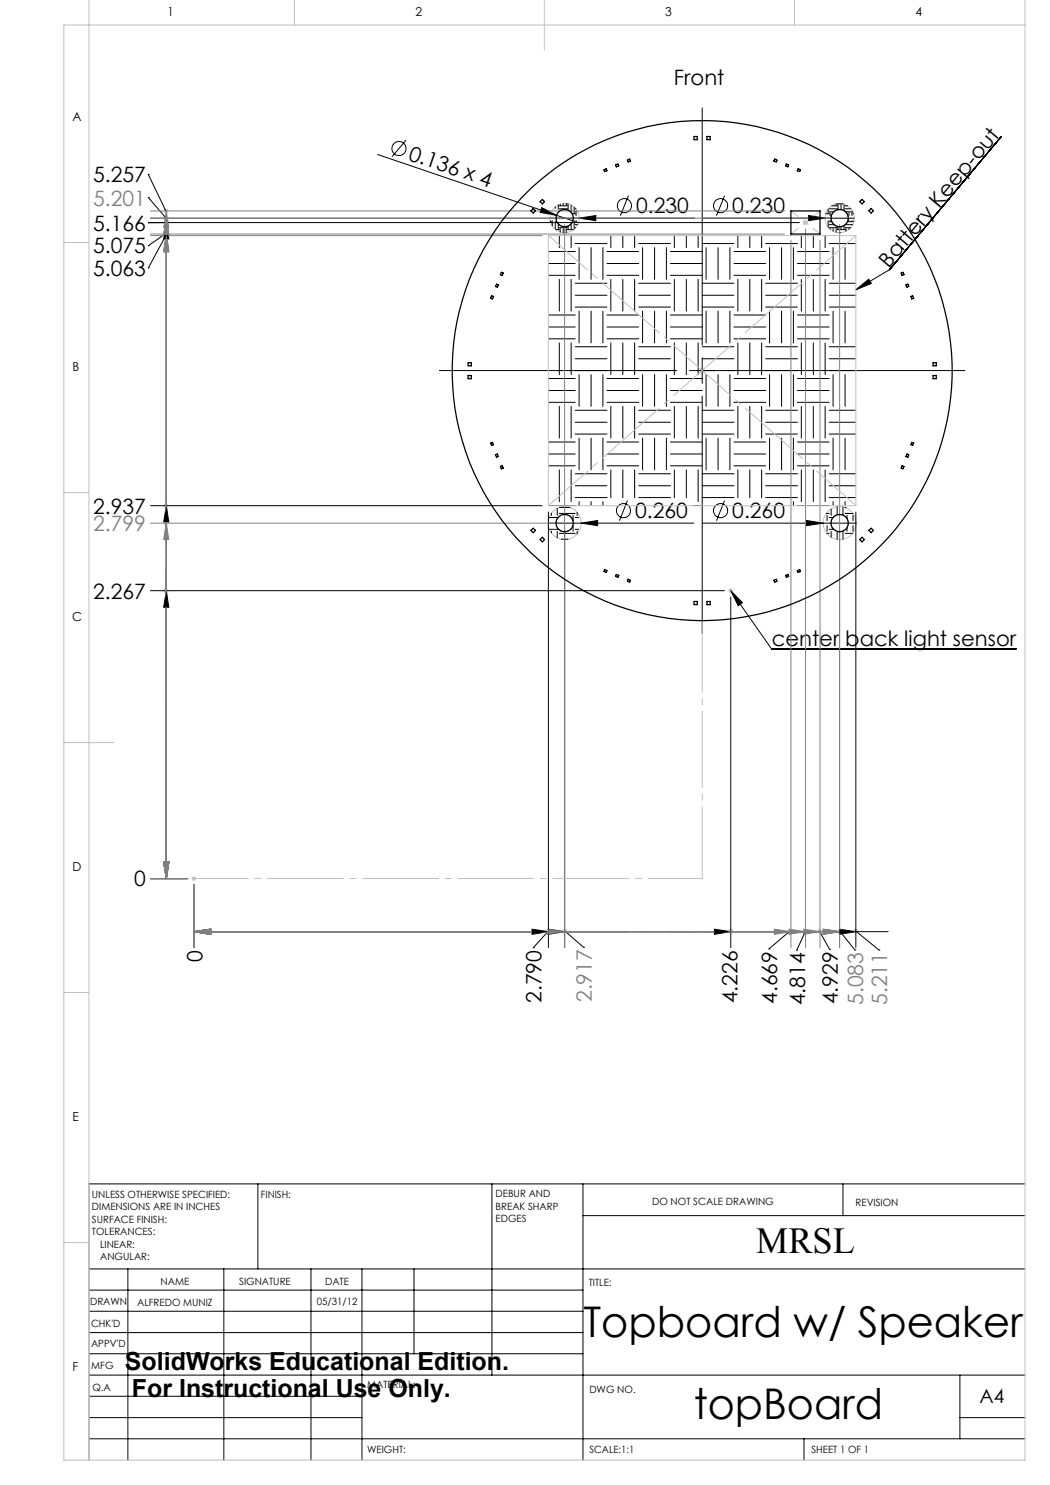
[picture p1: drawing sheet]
<svg xmlns="http://www.w3.org/2000/svg" width="210mm" height="297mm" viewBox="0 0 210 297" stroke-linecap="round" stroke-linejoin="round" font-family="sans-serif">
<g fill="none" stroke="#000" stroke-width=".2">
<path d="M29.7 39.5h.1M29.7 34.9h.1M29.7 39.5l3.5 4.1M29.7 34.9l3.5 7.3M75.5 30.9l35.8 12.2M81.2 28l-2.8 3.4M125.7 39.1l-1.6 4M140.4 21.6v47.4M144.9 39.1l-1.6 4M200.2 27.3l-22.3 26.6-6.7 4.1M29.7 53.6h.1M29.7 49.1h.1"/>
<path d="M29.7 44.6h.1M30.1 44.5h129.7M33.2 47.1l-3.5 6.5M33.2 46.7l-3.5 2.4M33.2 44.5l-3.5 .1M33.3 44.5v35.4M33.3 44.5l.5 3.3h-1.1zM108.3 41.5l3 1.6-3.3-.6zM109.7 55.1h5.3M109.7 52.7h5.3M109.7 50.3h5.3M110 43.6h28.9"/>
<path d="M110.1 44.1v.1M110.1 44.3h.2M110.5 44.2v1M111.1 41.4v.3M111.1 44.3v1.5M111.2 45.9h.7M111.3 43.1l3.3 1.1M111.7 41v.9M111.7 44.8v1M111.9 47.1v2.4M111.9 55.9v6.3M111.9 45.5h1.6"/>
<path d="M111.9 41.8h1.6M111.9 41.2h1.6M112 40.8v.2M112 45.8v.6M112.6 40.7v.3M112.6 45.8v.7M113.2 40.7v.3M113.2 45.8v.7M113.5 40.8h.1M113.5 45.9h1.2M113.6 41v1M113.6 45.2v.6"/>
<path d="M114.2 41v1.5M114.2 44.8v1M114.2 47.1v2.4M114.2 55.9v6.3M114.4 42.8h.6M114.8 41.4v1.2M114.8 44.2v1.6M115 48.7h6.4M115 59.1h6.4M115 56.7h6.4M115 42.4h.4M115 45.5h.1"/>
<path d="M115 41.8h.2M115 44.9h.5M115 44.3h.4M115.2 42.6v.5M115.2 44.1v.1M115.8 49.5v6.4M115.9 43.6l3.3-.5v1zM118.2 49.5v6.4M120.6 49.5v6.4M121.4 55.1h6.3M121.4 52.7h6.3M121.4 50.3h6.3"/>
<path d="M122.2 47.1v2.4M122.2 55.9v6.3M124.6 47.1v2.4M124.6 55.9v6.3M126.9 47.1v2.4M126.9 55.9v6.3M127.7 48.7h6.4M127.7 59.1h6.4M127.7 56.7h6.4M128.5 49.5v6.4M130.9 49.5v6.4M133.3 49.5v6.4"/>
<path d="M134.1 55.1h6.3M134.1 52.7h6.3M134.1 50.3h6.3M134.9 47.1v2.4M134.9 55.9v6.3M137.3 47.1v2.4M137.3 55.9v6.3M139.6 47.1v2.4M139.6 55.9v6.3M140.4 48.7h6.4M140.4 59.1h6.4M140.4 56.7h6.4"/>
<path d="M140.5 43.6h30.4M141.2 49.5v6.4M143.6 49.5v6.4M146 49.5v6.4M146.8 55.1h6.3M146.8 52.7h6.3M146.8 50.3h6.3M147.6 47.1v2.4M147.6 55.9v6.3M150 47.1v2.4M150 55.9v6.3M152.3 47.1v2.4"/>
<path d="M152.3 55.9v6.3M153.1 48.7h6.4M153.1 59.1h6.4M153.1 56.7h6.4M153.9 49.5v6.4M156.3 49.5v6.4M158.7 49.5v6.4M159.5 55.1h6.3M159.5 52.7h6.3M159.5 50.3h6.3M160.3 47.1v2.4M160.3 55.9v6.3"/>
<path d="M161.7 43.1l3.3 .5-3.3 .5zM162.7 47.1v2.4M162.7 55.9v6.3M165 47.1v2.4M165 55.9v6.3M165.1 42.8h.7M165.6 41.8v.8M165.6 44.2v1.2M165.8 48.7h5.4M165.8 59.1h5.4M165.8 56.7h5.4M165.8 42.4h.9"/>
<path d="M165.8 45.5h1.6M165.8 41.8h1.6M165.8 44.9h1M165.8 44.3h.6M166 42.6v.5M166 44.1v.1M166 45.8v.1M166.3 41.2h1.1M166.6 45.8v.4M166.6 49.5v6.4M167.2 40.8v.2M167.2 45.8v.7"/>
<path d="M167.4 40.8h1.2M167.4 45.9h1.6M167.6 41v.9M167.6 45.3v.5M167.8 46.5h.3M168.2 41v.9M168.2 45.3v.5M168.8 41v1.1M168.8 45.1v.7M169 49.5v6.4M169 45.5h1.1M169 41.8h1.2"/>
<path d="M169 41.2h.5M169.1 44.9h1.4M169.1 42.4h1.5M169.2 45.8v.4M169.5 44.3h1.1M169.8 42.6v.5M169.8 44.1v.1M169.8 45.8v.1M170.4 42.6v.5M170.4 44.1v.1M170.6 42.8h.1M170.8 44.2h.1"/>
<path d="M171.2 58l2.5-2.2 .6 .9zM87.9 74.1h47.5M109.7 67.8h5.3M109.7 65.4h5.3M109.7 78.1h5.3M109.7 63h5.3M109.7 75.7h5.3M111.9 68.6v6.3M114.2 68.6v6.3M115 61.4h6.4M115 71.8h6.4M115 69.4h6.4"/>
<path d="M115.8 62.2v6.4M115.8 74.9v6.4M118.2 62.2v6.4M118.2 74.9v6.4M120.6 62.2v6.4M120.6 74.9v6.4M121.4 67.8h6.3M121.4 65.4h6.3M121.4 78.1h6.3M121.4 63h6.3M121.4 75.7h6.3M122.2 68.6v6.3"/>
<path d="M124.6 68.6v6.3M126.9 68.6v6.3M127.7 61.4h6.4M127.7 71.8h6.4M127.7 69.4h6.4M128.5 62.2v6.4M128.5 74.9v6.4M130.9 62.2v6.4M130.9 74.9v6.4M133.3 62.2v6.4M133.3 74.9v6.4M134.1 67.8h6.3"/>
<path d="M134.1 65.4h6.3M134.1 78.1h6.3M134.1 63h6.3M134.1 75.7h6.3M134.9 68.6v6.3M137.3 68.6v6.3M137.9 74.1h55.1M139.6 68.6v6.3M140.4 71.6v5.1M140.4 79.2v47.5M140.4 61.4h6.4M140.4 71.8h6.4"/>
<path d="M140.4 69.4h6.4M141.2 62.2v6.4M141.2 74.9v6.4M143.6 62.2v6.4M143.6 74.9v6.4M146 62.2v6.4M146 74.9v6.4M146.8 67.8h6.3M146.8 65.4h6.3M146.8 78.1h6.3M146.8 63h6.3M146.8 75.7h6.3"/>
<path d="M147.6 68.6v6.3M150 68.6v6.3M152.3 68.6v6.3M153.1 61.4h6.4M153.1 71.8h6.4M153.1 69.4h6.4M153.9 62.2v6.4M153.9 74.9v6.4M156.3 62.2v6.4M156.3 74.9v6.4M158.7 62.2v6.4M158.7 74.9v6.4"/>
<path d="M159.5 67.8h6.3M159.5 65.4h6.3M159.5 78.1h6.3M159.5 63h6.3M159.5 75.7h6.3M160.3 68.6v6.3M162.7 68.6v6.3M165 68.6v6.3M165.8 61.4h5.4M165.8 71.8h5.4M165.8 69.4h5.4M166.6 62.2v6.4"/>
<path d="M166.6 74.9v6.4M169 62.2v6.4M169 74.9v6.4M33.3 84.9v90.8M109.7 80.5h5.3M109.7 93.2h5.3M109.7 90.8h5.3M109.7 88.4h5.3M111.9 81.3v6.3M111.9 94v6.3M114.2 81.3v6.3M114.2 94v6.3"/>
<path d="M115 86.8h6.4M115 99.5h6.4M115 84.5h6.4M115 97.2h6.4M115 82.1h6.4M115 94.8h6.4M115.8 87.6v6.4M118.2 87.6v6.4M120.6 87.6v6.4M121.4 80.5h6.3M121.4 93.2h6.3M121.4 90.8h6.3"/>
<path d="M121.4 88.4h6.3M122.2 81.3v6.3M122.2 94v5.6M124.6 81.3v6.3M124.6 94v5.6M126.9 81.3v6.3M126.9 94v5.6M127.7 86.8h6.4M127.7 99.5h6.4M127.7 84.5h6.4M127.7 97.2h6.4M127.7 82.1h6.4"/>
<path d="M127.7 94.8h6.4M128.5 87.6v6.4M130.9 87.6v6.4M133.3 87.6v6.4M134.1 80.5h6.3M134.1 93.2h6.3M134.1 90.8h6.3M134.1 88.4h6.3M134.9 81.3v6.3M134.9 94v5.6M137.3 81.3v6.3M137.3 94v5.6"/>
<path d="M139.6 81.3v6.3M139.6 94v6.3M140.4 86.8h6.4M140.4 99.5h6.4M140.4 84.5h6.4M140.4 97.2h6.4M140.4 82.1h6.4M140.4 94.8h6.4M141.2 87.6v6.4M143.6 87.6v6.4M146 87.6v6.4M146.8 80.5h6.3"/>
<path d="M146.8 93.2h6.3M146.8 90.8h6.3M146.8 88.4h6.3M147.6 81.3v6.3M147.6 94v5.6M150 81.3v6.3M150 94v5.6M152.3 81.3v6.3M152.3 94v5.6M153.1 86.8h6.4M153.1 99.5h6.4M153.1 84.5h6.4"/>
<path d="M153.1 97.2h6.4M153.1 82.1h6.4M153.1 94.8h6.4M153.9 87.6v6.4M156.3 87.6v6.4M158.7 87.6v6.4M159.5 80.5h6.3M159.5 93.2h6.3M159.5 90.8h6.3M159.5 88.4h6.3M160.3 81.3v6.3M160.3 94v6.3"/>
<path d="M162.7 81.3v6.3M162.7 94v6.3M165 81.3v6.3M165 94v6.3M165.8 86.8h5.4M165.8 99.5h5.4M165.8 84.5h5.4M165.8 97.2h5.4M165.8 82.1h5.4M165.8 94.8h5.4M166.6 87.6v6.4M169 87.6v6.4"/>
<path d="M30.1 101.1h78.3M30.1 118.1h114.8M33.3 101.1l.5 3.3h-1.1zM33.3 118.1l.5 3.4h-1.1zM109.6 104.6h29.1M109.7 101.1h5.3M109.7 102.4v87.1M109.8 103.5h1.8M109.9 105.9h1.8M110.3 102.7v.4M110.3 106.3v.3M111.4 101.7v1.4"/>
<path d="M111.4 106.3v1.3M111.9 102.7h3.1M111.9 101.5h2.1M111.9 106.7h3.1M112.3 107.8h1.3M112.3 106.2v.1M112.9 105.9v83.6M114.6 103.1v1M114.6 105.1v1.2M115 105.9h.7M115 103.5h.7M115.4 102.5v.6"/>
<path d="M115.4 106.3v.5M115.8 100.3v.8M116.2 104.6l3.3-.5v1zM118.2 100.3v.8M120.6 100.3v.8M125.5 100.1l-1.6 4M138.7 101.1h1.7M140.5 104.6h30.7M144.9 100.1l-1.6 4M146.2 118.1l2.3 2.4-.9 .6zM146.2 118.1l8.1 11.7h48.9M146.2 119.4v70.1"/>
<path d="M158.7 100.3v.8M159.5 101.1h6.3M161.3 104.1l3.3 .5-3.3 .5zM165.2 102.7h.6M165.3 106.7h.5M165.4 103.1v1M165.4 105.1v1.2M165.8 105.9h.9M165.8 103.5h.8M166.2 101.8v1.3M166.2 106.3v1.2M166.6 100.3v.8"/>
<path d="M167.4 101.3v1.7M167.4 106.3v1.6M168.6 101.4v1.6M168.6 106.3v1.5M169 101.5h.1M169 100.3v.8M169 102.7h1.6M169 106.7h1.5M169.4 103.1v.6M169.4 105.5v.8M170.6 103.1v1M170.6 105.1v1.2"/>
<path d="M171.2 102.4v87.1M30.1 175.7h7.4M32.7 172.4h1.1l-.5 3.3zM38.8 177v12.5M38.8 186.3h138.8M38.8 186.3l3.3-.5v1.1zM106.4 185.8l3.3 .5-3.3 .6zM106.6 189.5h.1M109.6 185.8l3.3 .5-3.3 .6zM109.7 186.2l-3.1 3.3M113 186.2l3.7 3.3M116.7 189.5h.1"/>
<path d="M142.9 185.8l3.3 .5-3.3 .6zM153.8 189.8h.1M158 186.2l-4.2 3.6M159.3 190h.1M161.1 186.2l-1.8 3.8M163.9 186.2l2 3.7M165.9 189.9h.1M167.9 185.8l3.3 .5-3.3 .6zM168 186.2l3 3.8M171 190h.1M171.2 186.2l4.6 3.8M175.8 190h.1"/>
<path d="M51.6 236.8v17M98.4 236.8v38.2M116.6 236.8v55.2M168.6 236.8v6.3M205 236.8h-187.2v55.2M17.8 253.8h187.2M17.8 258h98.8M25.6 253.8v38.2M44.8 253.8v38.2M62.2 253.8v38.2M72.4 253.8v38.2M82.8 253.8v17"/>
<path d="M116.6 243.1h88.4M17.8 270.8h98.8M17.8 266.5h98.8M17.8 262.3h98.8M17.8 279.3h54.6M17.8 275h187.2M192 275v12.8M17.8 287.8h187.2M17.8 283.5h54.6M160.8 287.8v4.2M192 283.5h13"/>
<circle cx="79.8" cy="29.7" r="1.41"/>
<circle cx="124.9" cy="41.1" r="1.41"/>
<circle cx="144.1" cy="41.1" r="1.41"/>
<circle cx="124.7" cy="102.1" r="1.41"/>
<circle cx="144.1" cy="102.1" r="1.41"/>
</g>
<g fill="none" stroke="#808080" stroke-width=".2">
<path d="M30.1 43.6h136.6M30.1 47.1h78.3M30.1 46.8h126.8M30.1 42.2h126.8M33.3 43.6l.5 3.3h-1.1zM33.3 47.1l.5 3.3h-1.1zM33.3 46.8l.5 3.3h-1.1zM33.3 42.2l.5 3.3h-1.1zM33.3 42.2v133.5M112.9 44.9v144.6M158.2 48.1v141.4M161.1 45.8v143.7"/>
<path d="M164 48.1v141.4M167.9 44.9v144.6M30.1 104.6h81.6M33.3 104.6l.5 3.3h-1.1zM30.1 175.7h7.4M32.7 172.4h1.1l-.5 3.3zM38.8 177v12.5M38.8 186.3l3.3-.5v1.1zM38.8 186.3h129.1M109.6 185.8l3.3 .5-3.3 .6zM154.9 185.8l3.3 .5-3.3 .6zM157.8 185.8l3.3 .5-3.3 .6z"/>
<path d="M160.7 185.8l3.3 .5-3.3 .6zM164.6 185.8l3.3 .5-3.3 .6z"/>
</g>
<g fill="none" stroke="#c0c0c0" stroke-width=".2">
<path d="M17.8 0v292M58.9 0v5M108.9 0v10M158.9 0v5M205 0v292h-192.2v-287h192.2M12.8 48.5h5M32.7 47.1h1M32.7 46.7h1M32.7 43.6h1M32.7 42.2h1M32.7 44.5h1M32.8 46.8l.7 .7"/>
<path d="M32.8 46.4l.7 .7M32.8 43.2l.7 .7M32.8 41.8l.7 .7M32.8 44.2l.7 .7M33.2 41.7v1M33.2 43.1v1.9M33.2 46.2v1.4M33.5 46.8l-.7 .7M33.5 46.4l-.7 .7M33.5 43.2l-.7 .7M33.5 41.8l-.7 .7M33.5 44.2l-.7 .7"/>
<path d="M109.7 47.1h61.5v54h-61.5zM160.6 44.5h1M160.8 44.2l.7 .7M161.1 44v1M161.5 44.2l-.7 .7M139.9 74.1h1M140.1 73.8l.7 .7M140.4 73.6v1M140.8 73.8l-.7 .7M12.8 98.5h5M32.7 118.1h1M32.7 104.5h1"/>
<path d="M32.7 101.1h1M32.8 104.2l.7 .7M32.8 117.8l.7 .7M32.8 100.8l.7 .7M33.2 100.6v1M33.2 104v1.1M33.2 117.6v1M33.5 104.2l-.7 .7M33.5 117.8l-.7 .7M33.5 100.8l-.7 .7M145.7 118.1h.9M145.8 117.8l.7 .7"/>
<path d="M146.2 117.6v1M146.5 117.8l-.7 .7M12.8 148.5h10M38.3 175.7h1M38.5 175.4l.7 .7M38.8 175.2v1M39.2 175.4l-.7 .7M12.8 198.5h5M109.2 186.2h1M109.3 185.9l.7 .7M109.7 185.7v1M110 185.9l-.7 .7"/>
<path d="M112.5 186.2h1M112.6 185.9l.7 .7M113 185.7v1M113.3 185.9l-.7 .7M145.7 186.2h.9M145.8 185.9l.7 .7M146.2 185.7v1M146.5 185.9l-.7 .7M157.5 186.2h1M157.6 185.9l.7 .7M158 185.7v1M158.3 185.9l-.7 .7"/>
<path d="M160.6 186.2h1M160.8 185.9l.7 .7M161.1 185.7v1M161.5 185.9l-.7 .7M163.4 186.2h1M163.5 185.9l.8 .7M163.9 185.7v1M164.3 185.9l-.8 .7M167.5 186.2h1M167.6 185.9l.7 .7M168 185.7v1M168.3 185.9l-.7 .7"/>
<path d="M170.7 186.2h1M170.8 185.9l.7 .7M171.2 185.7v1M171.5 185.9l-.7 .7M12.8 248.5h5"/>
<circle cx="112.9" cy="43.6" r="2.91"/>
<circle cx="112.9" cy="43.6" r="1.72"/>
<circle cx="167.9" cy="43.6" r="2.91"/>
<circle cx="167.9" cy="43.6" r="1.72"/>
<circle cx="112.9" cy="104.6" r="1.73"/>
<circle cx="112.9" cy="104.6" r="3.3"/>
<circle cx="167.9" cy="104.6" r="1.73"/>
<circle cx="167.9" cy="104.6" r="3.3"/>
</g>
<path d="M109.7 47.1l61.5 54M109.7 101.1l61.5-54" fill="none" stroke="#c0c0c0" stroke-width=".2" stroke-dasharray="15.2 1.3 1.3 1.3" stroke-dashoffset="4.8"/>
<path d="M158.2 46.8l5.8-4.6M164 46.8l-5.8-4.6" fill="none" stroke="#c0c0c0" stroke-width=".2" stroke-dasharray="15.2 1.3 1.3 1.3" stroke-dashoffset="13.4"/>
<path d="M140.4 124.1v51.6" fill="none" stroke="#c0c0c0" stroke-width=".2" stroke-dasharray="15.2 1.3 1.3 1.3" stroke-dashoffset=".9"/>
<path d="M140.4 175.7h-101.6" fill="none" stroke="#c0c0c0" stroke-width=".2" stroke-dasharray="15.2 1.3 1.3 1.3" stroke-dashoffset="4.4"/>
<g fill="#000">
<path d="M108.3 41.5l3 1.6-3.3-.6zM115.9 43.6l3.3-.5v1zM161.7 43.1l3.3 .5-3.3 .5zM171.2 58l2.5-2.2 .6 .9zM116.2 104.6l3.3-.5v1zM146.2 118.1l2.3 2.4-.9 .6zM161.3 104.1l3.3 .5-3.3 .5z"/>
<path d="M32.7 172.4h1.1l-.5 3.3zM33.3 101.1l.5 3.3h-1.1zM109.6 185.8l3.3 .5-3.3 .6zM38.8 186.3l3.3-.5v1.1zM38.8 186.3l3.3-.5v1.1zM167.9 185.8l3.3 .5-3.3 .6zM38.8 186.3l3.3-.5v1.1zM142.9 185.8l3.3 .5-3.3 .6zM33.3 118.1l.5 3.4h-1.1zM32.7 172.4h1.1l-.5 3.3zM38.8 186.3l3.3-.5v1.1zM106.4 185.8l3.3 .5-3.3 .6zM33.3 44.5l.5 3.3h-1.1zM32.7 172.4h1.1l-.5 3.3z"/>
</g>
<path d="M164.6 185.8l3.3 .5-3.3 .6zM38.8 186.3l3.3-.5v1.1zM33.3 43.6l.5 3.3h-1.1zM32.7 172.4h1.1l-.5 3.3zM32.7 172.4h1.1l-.5 3.3zM33.3 47.1l.5 3.3h-1.1zM32.7 172.4h1.1l-.5 3.3zM33.3 104.6l.5 3.3h-1.1zM38.8 186.3l3.3-.5v1.1zM154.9 185.8l3.3 .5-3.3 .6zM38.8 186.3l3.3-.5v1.1zM160.7 185.8l3.3 .5-3.3 .6zM32.7 172.4h1.1l-.5 3.3zM33.3 46.8l.5 3.3h-1.1zM32.7 172.4h1.1l-.5 3.3zM33.3 42.2l.5 3.3h-1.1zM164.6 185.8l3.3 .5-3.3 .6zM38.8 186.3l3.3-.5v1.1zM33.3 43.6l.5 3.3h-1.1zM32.7 172.4h1.1l-.5 3.3zM109.6 185.8l3.3 .5-3.3 .6zM38.8 186.3l3.3-.5v1.1zM157.8 185.8l3.3 .5-3.3 .6zM38.8 186.3l3.3-.5v1.1z" fill="#808080"/>
<g fill="none" stroke="#000" stroke-width=".25">
<path d="M120.8 34l.4-.2 .2 .3-.5 .2zM123.1 33l.5-.2 .2 .4-.5 .2zM125.5 32l.4-.2 .2 .4-.5 .2zM138.8 27.3h.7v.6h-.7zM141.4 27.3h.6v.6h-.6zM154.9 31.8l.5 .2-.1 .4-.5-.2zM157.3 32.8l.4 .2-.1 .4-.5-.2zM159.6 33.8l.5 .2-.2 .3-.4-.2zM98.3 59.2l.4 .1-.2 .5-.4-.2zM99.3 56.8l.4 .2-.2 .4-.4-.1zM100.3 54.5l.3 .1-.2 .5-.3-.2zM106.6 41.7l.5 .5-.5 .4-.4-.4z"/>
<path d="M108 40.3l.5-.4 .4 .4-.4 .5zM158.2 42.2h5.8v4.6h-5.8zM171.9 40.3l.5-.4 .5 .4-.5 .5zM174.2 41.7l.5 .5-.5 .4-.4-.4zM180.2 54.6l.4-.1 .2 .4-.4 .2zM181.2 57l.4-.2 .2 .5-.4 .1zM182.2 59.3l.3-.1 .2 .4-.3 .2zM93.6 72.5h.7v.7h-.7zM93.6 75.1h.7v.6h-.7zM186.6 72.5h.7v.7h-.7zM186.6 75.1h.7v.6h-.7zM98.1 88.6l.4-.1 .2 .4-.4 .2z"/>
<path d="M99.1 91l.4-.2 .2 .5-.4 .1zM100.1 93.3l.3-.1 .2 .4-.3 .2zM180.4 93.2l.4 .1-.2 .5-.4-.2zM181.4 90.8l.4 .2-.2 .4-.4-.1zM182.4 88.5l.3 .1-.2 .5-.3-.2zM106.2 106.1l.4-.4 .5 .4-.5 .4zM108.5 107.5l.4 .4-.4 .5-.5-.5zM120.9 113.9l.5 .2-.2 .4-.4-.2zM123.3 114.9l.5 .2-.2 .4-.5-.3zM125.6 115.8l.5 .3-.2 .3-.4-.2zM154.8 116.1l.5-.3 .1 .4-.5 .2zM157.1 115.1l.5-.2 .1 .3-.4 .3z"/>
<path d="M159.5 114.1l.4-.2 .2 .4-.5 .2zM172.4 107.5l.5 .4-.5 .5-.5-.5zM173.8 106.1l.4-.4 .5 .4-.5 .4zM138.8 120.3h.7v.6h-.7zM141.4 120.3h.6v.6h-.6z"/>
<circle cx="112.9" cy="43.6" r="1.72"/>
<circle cx="167.9" cy="43.6" r="1.72"/>
<circle cx="140.4" cy="74.1" r="50"/>
<circle cx="112.9" cy="104.6" r="1.73"/>
<circle cx="167.9" cy="104.6" r="1.73"/>
</g>
<g font-size="8.5">
<text x="116.7" y="267.3">Topboard w/ Speaker</text>
<text x="138.8" y="283.7">topBoard</text>
</g>
<text font-size="7.3" x="151.2" y="250.5">MRSL</text>
<g font-size="5">
<text x="25" y="273.9">SolidWorks Educational Edition.</text>
<text x="26.4" y="279.4">For Instructional Use Only.</text>
</g>
<g font-size="4.2">
<text x="134.8" y="17.1">Front</text>
<text x="81.5" y="31.9" transform="rotate(19 81.5 31.9)">0.136 x 4</text>
<text x="18.6" y="36.5">5.257</text>
<text x="18.6" y="46.1">5.166</text>
<text x="127.2" y="42.7">0.230</text>
<text x="146.5" y="42.7">0.230</text>
<text x="18.6" y="50.7">5.075</text>
<text x="177.8" y="53.7" transform="rotate(-50 177.8 53.7)">Battery Keep-out</text>
<text x="18.6" y="55.1">5.063</text>
<text x="18.6" y="102.7">2.937</text>
<text x="127" y="103.7">0.260</text>
<text x="146.5" y="103.7">0.260</text>
<text x="18.6" y="119.9">2.267</text>
<text x="154.4" y="129.2">center back light sensor</text>
<text x="26.9" y="177.1">0</text>
<text x="40.5" y="192.4" transform="rotate(-90 40.5 192.4)">0</text>
<text x="108.3" y="200.6" transform="rotate(-90 108.3 200.6)">2.790</text>
<text x="147.5" y="200.7" transform="rotate(-90 147.5 200.7)">4.226</text>
<text x="155.4" y="200.8" transform="rotate(-90 155.4 200.8)">4.669</text>
<text x="161" y="201.1" transform="rotate(-90 161 201.1)">4.814</text>
<text x="167.6" y="200.9" transform="rotate(-90 167.6 200.9)">4.929</text>
</g>
<g font-size="4.2" fill="#808080">
<text x="18.6" y="41.1">5.201</text>
<text x="18.6" y="106.2">2.799</text>
<text x="118.4" y="200.4" transform="rotate(-90 118.4 200.4)">2.917</text>
<text x="172.6" y="201" transform="rotate(-90 172.6 201)">5.083</text>
<text x="177.4" y="201" transform="rotate(-90 177.4 201)">5.211</text>
</g>
<text font-size="3.9" x="195.9" y="280.6">A4</text>
<g font-size="2.5">
<text x="33.5" y="3.2">1</text>
<text x="83.1" y="3.2">2</text>
<text x="133.1" y="3.2">3</text>
<text x="183.1" y="3.2">4</text>
<text x="14.5" y="24.2">A</text>
<text x="14.5" y="74.2">B</text>
<text x="14.5" y="124.2">C</text>
<text x="14.5" y="174.2">D</text>
<text x="14.5" y="224.2">E</text>
<text x="14.5" y="274.2">F</text>
</g>
<g font-size="2">
<text x="18.4" y="239.6">UNLESS OTHERWISE SPECIFIED:</text>
<text x="52.2" y="239.6">FINISH:</text>
<text x="99.1" y="239.5">DEBUR AND</text>
<text x="18.4" y="242.1">DIMENSIONS ARE IN INCHES</text>
<text x="18.4" y="244.6">SURFACE FINISH:</text>
<text x="99.1" y="242">BREAK SHARP</text>
<text x="99.1" y="244.5">EDGES</text>
<text x="130.4" y="241">DO NOT SCALE DRAWING</text>
<text x="171.1" y="241.2">REVISION</text>
<text x="18.4" y="247.1">TOLERANCES:</text>
<text x="20" y="249.6">LINEAR:</text>
<text x="20" y="252.1">ANGULAR:</text>
<text x="32.1" y="257">NAME</text>
<text x="47.8" y="256.9">SIGNATURE</text>
<text x="65" y="256.9">DATE</text>
<text x="117.8" y="257.2">TITLE:</text>
<text x="18" y="261.1">DRAWN</text>
<text x="27.4" y="261.1">ALFREDO MUNIZ</text>
<text x="63.4" y="260.9">05/31/12</text>
<text x="18.2" y="269.4">APPV'D</text>
<text x="18.2" y="265.3">CHK'D</text>
<text x="18.3" y="273.8">MFG</text>
<text x="18.5" y="278.1">Q.A</text>
<text x="73.4" y="277.5">MATERIAL:</text>
<text x="117.9" y="278.6">DWG NO.</text>
<text x="73.4" y="290.5">WEIGHT:</text>
<text x="117.9" y="290.6">SCALE:1:1</text>
<text x="162.3" y="290.6">SHEET 1 OF 1</text>
</g>
</svg>
